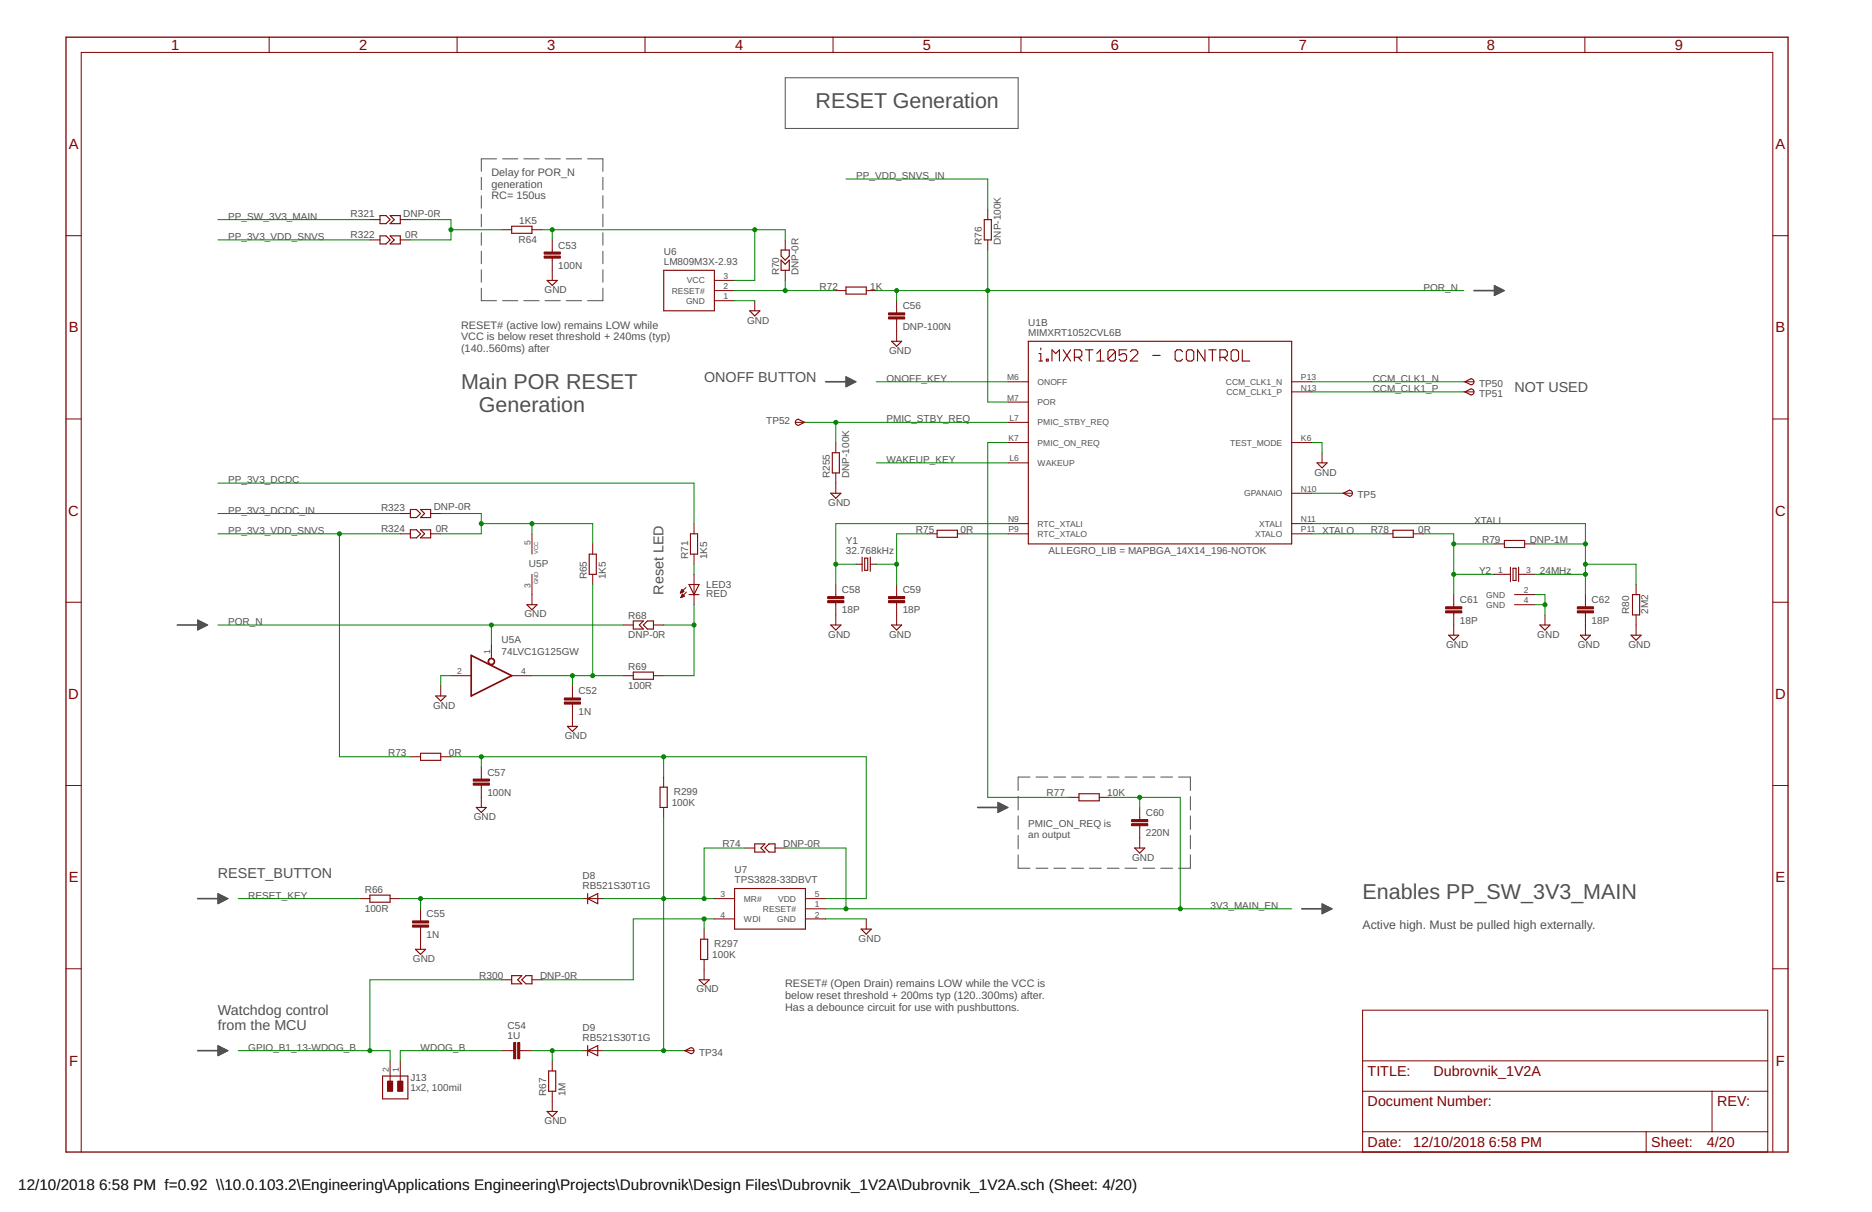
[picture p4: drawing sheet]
<svg xmlns="http://www.w3.org/2000/svg" width="432mm" height="279mm" viewBox="0 0 432 279" stroke-linecap="round" stroke-linejoin="round" font-family="sans-serif">
<g fill="none" stroke="#505050" stroke-width=".23">
<path d="M181.1 17.9h53.7v11.7h-53.7zM114.5 36.6h-3.5v2.9M115.9 36.6h3.5M120.8 36.6h3.6M125.7 36.6h3.5M130.6 36.6h3.6M135.5 36.6h3.6v2.9M111 40.9v2.9M111 45.1v2.9M111 49.4v2.9M111 53.7v2.8M111 57.9v2.9"/>
<path d="M139.1 40.9v2.9M139.1 45.1v2.9M139.1 49.4v2.9M139.1 53.7v2.8M139.1 57.9v2.9M111 66.4v2.9h3.5M111 62.2v2.9M115.9 69.3h3.5M120.8 69.3h3.6M125.7 69.3h3.5M130.6 69.3h3.6M139.1 62.2v2.9"/>
<path d="M139.1 66.4v2.9h-3.6M344.7 65.8l2.3 1.2-2.3 1.2zM344.7 68.1h.1M344.7 68h.3M344.7 67.9h.5M344.7 67.8h.7M344.7 67.7h.9M344.7 67.6h1.1M344.7 67.5h1.4M344.7 67.4h1.6M344.7 67.2h1.8M344.7 67.1h2"/>
<path d="M344.7 67h2.2M344.7 66.9h2.2M344.7 66.8h2M344.7 66.7h1.7M344.7 66.6h1.5M344.7 66.5h1.3M344.7 66.4h1.1M344.7 66.3h.9M344.7 66.2h.7M344.7 66.1h.4M344.7 65.9h.2M344.7 65.8h.1"/>
<path d="M195.1 86.8l2.4 1.2-2.4 1.2M195.1 86.8v2.4M195.1 89.2h.1M195.1 89h.3M195.1 88.9h.5M195.1 88.8h.7M195.1 88.7h1M195.1 88.6h1.2M195.1 88.5h1.4M195.1 88.4h1.6M195.1 88.3h1.8M195.1 88.2h2"/>
<path d="M195.1 88.1h2.3M195.1 87.9h2.3M195.1 87.8h2M195.1 87.7h1.8M195.1 87.6h1.6M195.1 87.5h1.4M195.1 87.4h1.2M195.1 87.3h1M195.1 87.2h.7M195.1 87.1h.5M195.1 87h.3M195.1 86.9h.1"/>
<path d="M45.6 142.9l2.3 1.2-2.3 1.1zM45.6 145.2h.1M45.6 145.1h.3M45.6 145h.5M45.6 144.9h.7M45.6 144.8h.9M45.6 144.7h1.2M45.6 144.6h1.4M45.6 144.5h1.6M45.6 144.3h1.8M45.6 144.2h2M45.6 144.1h2.2"/>
<path d="M45.6 144h2.2M45.6 143.9h2M45.6 143.8h1.8M45.6 143.7h1.5M45.6 143.6h1.3M45.6 143.5h1.1M45.6 143.4h.9M45.6 143.3h.7M45.6 143.2h.5M45.6 143h.2M45.6 142.9h.1M237.6 179.1h-2.8v3.1"/>
<path d="M239 179.1h2.7M243.1 179.1h2.7M247.2 179.1h2.7M251.3 179.1h2.7M255.4 179.1h2.7M259.5 179.1h2.7M263.6 179.1h2.8M267.7 179.1h2.8M271.8 179.1h2.8v3.1M230.2 185l2.3 1.1-2.3 1.2M230.2 185v2.3M230.2 187.3h.1"/>
<path d="M230.2 187.2h.2M230.2 187.1h.5M230.2 187h.7M230.2 186.9h.9M230.2 186.8h1.1M230.2 186.6h1.3M230.2 186.5h1.6M230.2 186.4h1.8M230.2 186.3h2M230.2 186.2h2.2M230.2 186.1h2.2M230.2 186h2"/>
<path d="M230.2 185.9h1.8M230.2 185.8h1.6M230.2 185.7h1.4M230.2 185.5h1.1M230.2 185.4h.9M230.2 185.3h.7M230.2 185.2h.5M230.2 185.1h.3M230.2 185h.1M234.8 183.6v3.1M234.8 188.1v3.1M234.8 192.6v3.1"/>
<path d="M234.8 197.1v3.1h2.8M274.6 183.6v3.1M274.6 188.1v3.1M274.6 192.6v3.1M274.6 197.1v3.1h-2.8M50.3 206l2.3 1.2-2.3 1.1zM50.3 208.3h.1M50.3 208.2h.2M50.3 208.1h.4M50.3 208h.6M50.3 207.9h.9M50.3 207.8h1.1"/>
<path d="M50.3 207.7h1.3M50.3 207.6h1.5M50.3 207.5h1.7M50.3 207.3h1.9M50.3 207.2h2.2M50.3 207.1h2.2M50.3 207h2M50.3 206.9h1.8M50.3 206.8h1.6M50.3 206.7h1.4M50.3 206.6h1.1M50.3 206.5h.9"/>
<path d="M50.3 206.4h.7M50.3 206.3h.5M50.3 206.2h.3M50.3 206h.1M239 200.2h2.7M243.1 200.2h2.7M247.2 200.2h2.7M251.3 200.2h2.7M255.4 200.2h2.7M259.5 200.2h2.7M263.6 200.2h2.8M267.7 200.2h2.8"/>
<path d="M304.9 208.3l2.4 1.2-2.4 1.2zM304.9 210.6h.2M304.9 210.5h.4M304.9 210.4h.6M304.9 210.3h.9M304.9 210.2h1.1M304.9 210.1h1.3M304.9 210h1.5M304.9 209.8h1.7M304.9 209.7h1.9M304.9 209.6h2.1M304.9 209.5h2.4"/>
<path d="M304.9 209.4h2.2M304.9 209.3h2M304.9 209.2h1.8M304.9 209.1h1.6M304.9 209h1.3M304.9 208.9h1.1M304.9 208.8h.9M304.9 208.6h.7M304.9 208.5h.5M304.9 208.4h.2M50.3 241v2.4M50.3 241l2.3 1.2-2.3 1.2"/>
<path d="M50.3 243.4h.1M50.3 243.2h.2M50.3 243.1h.5M50.3 243h.7M50.3 242.9h.9M50.3 242.8h1.1M50.3 242.7h1.3M50.3 242.6h1.6M50.3 242.5h1.8M50.3 242.4h2M50.3 242.3h2.2M50.3 242.1h2.2"/>
<path d="M50.3 242h2M50.3 241.9h1.7M50.3 241.8h1.5M50.3 241.7h1.3M50.3 241.6h1.1M50.3 241.5h.9M50.3 241.4h.7M50.3 241.3h.5M50.3 241.2h.2M50.3 241.1h.1"/>
</g>
<path d="M340 67h4.7M190.5 88h4.6M40.9 144.1h4.7M225.5 186.1h4.7M45.6 207.2h4.7M300.3 209.5h4.6M45.6 242.2h4.7" fill="none" stroke="#505050" stroke-width=".38"/>
<g fill="none" stroke="#800000" stroke-width=".23">
<path d="M62.1 8.6v3.5M105.4 8.6v3.5M148.8 8.6v3.5M192.2 8.6v3.5M235.5 8.6v3.5M278.8 8.6v3.5M322.2 8.6v3.5M365.6 8.6v3.5M15.2 54.3h3.5M85.3 50.6h2.4M85.3 55.3h2.4M92.3 50.6h2.4"/>
<path d="M92.3 55.3h2.4M115.7 53h2.3M122.7 53h2.3M127.4 55.3v2.8M127.4 59.5v5.1M181.1 55.3v2.3M227.8 48.3v2.3M227.8 55.3v2.3M408.9 54.3h3.5M164.8 67h4.6M164.8 69.3h4.6M164.8 64.6h4.6"/>
<path d="M174.1 69.3v2.3M181.1 62.3v2.3M192.8 67h2.3M199.8 67h2.3M206.8 69.3v2.8M206.8 73.5v5.2M15.2 96.6h3.5M183.5 97.4h2.3M232.5 88h4.7M232.5 97.4h4.7M232.5 92.7h4.7M297.9 88h4.7"/>
<path d="M297.9 90.3h4.7M337.7 88h2.3M337.7 90.3h2.3M408.9 96.6h3.5M92.3 118.4h2.4M99.3 118.4h2.4M192.8 102v2.4M192.8 109v4.7M232.5 102h4.7M232.5 106.7h4.7M297.9 113.7h4.7M297.9 102h4.7"/>
<path d="M304.9 104.4v2.3M309.6 113.7h2.4M15.2 138.8h3.5M92.3 123.1h2.4M99.3 123.1h2.4M122.7 123.1v4.6M122.7 132.4v7M136.7 125.4v2.3M136.7 132.4v2.3M157 136.7h.1M157 136.5h.4M157.1 136.4h.5"/>
<path d="M157.1 137.7h.1M157.1 136.3h.6M157.1 137.6h.3M157.1 136.2h.5M157.2 137.5h.5M157.2 136.1h.3M157.2 137.4h.6M157.2 136h.2M157.2 137.3h.5M157.3 135.9l.5 .5-.9 .3zM157.3 137.2h.3M157.4 137.1h.1"/>
<path d="M157.4 137l-.3 .8M157.4 137l.5 .4-.8 .4M157.4 137h.1M158.2 135.4l-1.3 1.3M158.3 136.5l-1.2 1.3M160.1 120.7v2.4M160.1 127.7v2.4M160.1 132.4v7M192.8 134.7v2.8M192.8 138.9v5.2M197.5 130.1h1.4M200.7 130.1h1.4"/>
<path d="M206.8 134.7v2.8M206.8 138.9v5.2M213.8 123.1h2.4M220.8 123.1h2.4M232.5 120.7h4.7M232.5 123.1h4.7M297.9 120.7h4.7M297.9 123.1h4.7M319 123.1h2.3M326 123.1h2.3M335.3 137.1v2.8M344.7 132.4h3.7"/>
<path d="M344.7 125.4h2.3M349.3 137.1h4.7M349.3 139.4h4.7M350.3 132.4h3.7M351.7 125.4h2.3M365.7 137.1v2.8M377.4 134.7v2.4M408.9 138.8h3.5M101.7 158.1v2.3M104 155.8h4.7M113.3 148.8v3M118 155.8h4.7"/>
<path d="M132 158.1v2.8M143.7 155.8h2.4M143.7 144.1h2.4M150.7 155.8h2.4M150.7 144.1h2.4M335.3 141.3v5.1M356.4 141.8v2.3M365.7 141.3v5.1M377.4 141.8v4.6M94.7 174.5h2.3M101.7 174.5h2.3M111 176.8v2.8"/>
<path d="M132 162.3v5.1M153.1 179.1v2.4M15.2 181.1h3.5M111 181v5.1M153.1 186.1v2.4M171.8 195.5h2.3M178.8 195.5h2.3M246.5 183.8h2.4M253.6 183.8h2.3M262.9 186.1v2.9M262.9 190.4v5.1M408.9 181.1h3.5"/>
<path d="M83 207.2h2.3M90 207.2h2.3M97 209.5v2.8M97 213.7v5.1M134.4 207.2h4.7M162.4 214.2v2.3M164.8 207.2h4.6M164.8 211.8h4.6M185.8 207.2h4.7M185.8 211.8h4.7M185.8 209.5h4.7M199.8 211.8v2.4"/>
<path d="M15.2 223.3h3.5M115.7 225.9h2.3M122.7 225.9h2.3M162.4 221.2v4.7M314.3 232.9h93.5v32.7h-93.5zM408.9 223.3h3.5M90 244.6v4.6M92.3 244.6v4.6M115.7 242.2h2.8M119.9 242.2h2.8M127.4 244.6v2.3M127.4 251.6v4.6"/>
<path d="M134.4 242.2h4.7M157.8 242.2h2.3M314.3 251.6h93.5M314.3 244.6h93.5M394.9 251.6v9.3M18.7 265.6v-253.5h390.2v253.5M314.3 260.9h93.5M379.7 260.9v4.7"/>
</g>
<g fill="#800000" stroke="#800000" stroke-width=".23">
<path d="M190.9 138.5h3.7v.4h-3.7z"/>
<path d="M190.9 137.5h3.7v.5h-3.7z"/>
<path d="M205 138.5h3.7v.4h-3.7z"/>
<path d="M205 137.5h3.7v.5h-3.7z"/>
<path d="M333.5 140.8h3.7v.5h-3.7z"/>
<path d="M333.5 139.9h3.7v.5h-3.7z"/>
<path d="M363.8 140.8h3.8v.5h-3.8z"/>
<path d="M363.8 139.9h3.8v.5h-3.8z"/>
<path d="M125.5 59h3.7v.5h-3.7z"/>
<path d="M125.5 58.1h3.7v.5h-3.7z"/>
<path d="M205 73.1h3.7v.4h-3.7z"/>
<path d="M205 72.1h3.7v.5h-3.7z"/>
<path d="M130.2 161.8h3.7v.5h-3.7z"/>
<path d="M130.2 160.9h3.7v.5h-3.7z"/>
<path d="M95.1 213.3h3.8v.4h-3.8z"/>
<path d="M95.1 212.3h3.8v.5h-3.8z"/>
<path d="M109.2 180.5h3.7v.5h-3.7z"/>
<path d="M109.2 179.6h3.7v.5h-3.7z"/>
<path d="M118.5 240.3h.5v3.8h-.5z"/>
<path d="M119.4 240.3h.5v3.8h-.5z"/>
<path d="M261 189.9h3.8v.5h-3.8z"/>
<path d="M261 189h3.8v.4h-3.8z"/>
<path d="M91.7 249.2h1.2v2.4h-1.2z"/>
<path d="M89.4 249.2h1.2v2.4h-1.2z"/>
</g>
<g fill="none" stroke="#800000" stroke-width=".25">
<path d="M87.7 49.7h1.3l1 .9-1 1h-1.3zM87.7 54.4h1.3l1 .9-1 .9h-1.3zM90 49.7h2.3v1.9h-2.3l.9-1zM90 54.4h2.3v1.8h-2.3l.9-.9zM118 52.2h4.7v1.6h-4.7zM180.2 57.6h1.9v1.4l-1 1-.9-1zM180.2 60l.9 .9 1-.9v2.3h-1.9zM227 50.6h1.7v4.7h-1.7zM126.2 64.6h2.3l-1.1 1.2zM153.1 62.3h11.7v9.3h-11.7zM172.9 71.6h2.4l-1.2 1.2zM195.1 66.2h4.7v1.6h-4.7z"/>
<path d="M205.7 78.7h2.3l-1.2 1.1zM237.2 78.7h60.7v46.7h-60.7zM183.6 96.9l.5-.3 1.4 .8-1.4 .7-.2-.1-.4-.4zM239.6 81.5h.5v1.7M239.6 83.2h.9M240.1 80.2v.4M241.4 82.8h.4v.4h-.4zM242.7 83.2v-2.6l.8 .9 .9-.9v2.6M245.2 80.6l1.8 2.6M247 80.6l-1.8 2.6M247.8 82.4h1.3l.4-.5v-.8l-.4-.5h-1.3v2.6M248.7 82.4l.8 .8"/>
<path d="M250.4 80.6h1.7M251.2 80.6v2.6M253 83.2h1.7M253 81.5l.8-.9v2.6M257.3 81.1v1.7l-.4 .4h-.9l-.4-.4M257.3 81.1l-.4-.5h-.9l-.4 .5v1.7M257.3 81.1l-1.7 1.7M259.9 80.6h-1.8v1.3l.9-.4h.4l.5 .4v.9l-.5 .4h-.8l-.5-.4M260.7 81.1l.5-.5h.8l.4 .5v.4l-1.7 1.7h1.7M265.9 81.9h1.7M272.8 81.1l-.5-.5h-.8l-.4 .5v1.7l.4 .4h.8l.5-.4M274.1 80.6h.8l.5 .5v1.7l-.5 .4h-.8l-.5-.4v-1.7z"/>
<path d="M277.9 80.6v2.6l-1.7-2.6v2.6M278.8 80.6h1.7M279.7 80.6v2.6M281.4 82.4h1.3l.4-.5v-.8l-.4-.5h-1.3v2.6M282.2 82.4l.9 .8M284.4 80.6h.8l.5 .5v1.7l-.5 .4h-.8l-.4-.4v-1.7zM286.6 80.6v2.6h1.7M337.9 88l1.4-.7a.7 .7 0 0 1 .7 .7 .7 .7 0 0 1-.7 .7zM337.9 90.3l1.4-.7a.71 .71 0 0 1 .7 .7 .71 .71 0 0 1-.7 .8zM94.7 117.5h1.4l.9 .9-.9 .9h-1.4zM97 117.5h2.3v1.8h-2.3l.9-.9zM191.6 113.7h2.4l-1.2 1.2z"/>
<path d="M192 104.4h1.6v4.6h-1.6zM303.8 106.7h2.3l-1.2 1.2zM309.9 113.7l1.4-.7a.7 .7 0 0 1 .7 .7 .7 .7 0 0 1-.7 .7zM94.7 122.1h1.4l.9 1-.9 .9h-1.4zM97 122.1h2.3v1.9h-2.3l.9-.9zM121.5 139.4h2.4l-1.2 1.2zM135.9 127.7h1.6v4.7h-1.6zM158.9 134.7h2.3l-1.1 2.4zM158.9 137.1h2.3M159.3 123.1h1.6v4.6h-1.6zM198.9 128.4v3.3M199.5 128.7h.7v2.8h-.7z"/>
<path d="M200.7 128.4v3.3M216.2 122.2h4.6v1.7h-4.6zM321.3 122.2h4.7v1.7h-4.7zM347 124.6h4.7v1.6h-4.7zM348.4 130.8v3.2M349 131h.7v2.8h-.7zM350.3 130.8v3.2M376.6 137.1h1.6v4.7h-1.6zM146.1 154.9h4.6v1.7h-4.6zM146.1 143.2h2.3l-.9 .9 .9 .9h-2.3zM148.4 144.1l.9-.9h1.4v1.8h-1.4zM191.6 144.1h2.4l-1.2 1.1z"/>
<path d="M205.7 144.1h2.3l-1.2 1.1zM334.2 146.4h2.3l-1.2 1.2zM355.2 144.1h2.3l-1.1 1.1zM364.5 146.4h2.4l-1.2 1.2zM376.2 146.4h2.3l-1.1 1.2zM97 173.7h4.7v1.6h-4.7zM100.5 160.4h2.3l-1.1 1.2zM130.9 167.4h2.3l-1.2 1.2zM109.9 186.1h2.3l-1.2 1.2zM152.3 181.5h1.6v4.6h-1.6zM174.1 194.5h2.3l-.9 1 .9 .9h-2.3zM177.4 194.5h1.4v1.9h-1.4l-1-.9z"/>
<path d="M248.9 183h4.7v1.6h-4.7zM261.7 195.5h2.4l-1.2 1.2zM85.3 206.4h4.7v1.6h-4.7zM95.8 218.8h2.4l-1.2 1.2zM135.6 206v2.3M135.6 207.2l2.3-1.2v2.3zM161.6 216.5h1.6v4.7h-1.6zM169.4 204.8h16.4v9.4h-16.4zM198.6 214.2h2.4l-1.2 1.1zM118 224.9h2.4l-1 1 1 .9h-2.4zM120.4 225.9l.9-1h1.4v1.9h-1.4zM161.2 225.9h2.4l-1.2 1.1z"/>
<path d="M88.2 248.1h5.9v5.2h-5.9zM126.2 256.2h2.3l-1.1 1.2zM126.6 246.9h1.6v4.7h-1.6zM135.6 242.2l2.3-1.2v2.4zM135.6 241v2.4M158 242.2l1.4-.7a.7 .7 0 0 1 .7 .7 .7 .7 0 0 1-.7 .7z"/>
</g>
<path d="M112.8 152a.77 .77 0 0 1 1.2 .1 .77 .77 0 0 1-.4 1.1 .77 .77 0 0 1-1-.7h.1a.64 .64 0 0 1 .9-.6 .64 .64 0 0 1 .2 1 .64 .64 0 0 1-1-.2l-.2-.2z" fill-rule="evenodd" fill="#800000" stroke="#800000" stroke-width=".23"/>
<path d="M108.7 151.1l9.3 4.7-9.3 4.6z" fill="none" stroke="#800000" stroke-width=".38"/>
<path d="M15.2 8.6h397.2v257h-397.2z" fill="none" stroke="#800000" stroke-width=".3"/>
<g fill="none" stroke="#008000" stroke-width=".23">
<path d="M50.3 50.6h35M50.3 55.3h35M94.7 50.6h9.3v4.7h-9.3M104 53h11.7M125 53h56.1v2.3M127.4 53v2.3M174.1 53v11.6h-4.7M195.1 41.3h32.7v7M227.8 57.6v35.1h4.7M169.4 69.3h4.7M169.4 67h23.4M181.1 64.6v2.4"/>
<path d="M202.1 67h135.6M206.8 67v2.3M185.8 97.4h46.7M192.8 97.4v4.6M202.1 88h30.4M302.6 88h35.1M302.6 90.3h35.1M50.3 111.4h109.8v9.3M50.3 118.4h42M101.7 118.4h9.3v4.7h-9.3M202.1 106.7h30.4M232.5 102h-4.7v81.8h18.7"/>
<path d="M302.6 102h2.3v2.4M302.6 113.7h7M50.3 123.1h42M78.3 123.1v51.4h16.4M111 120.7h25.7v4.7M122.7 120.7v2.4M136.7 134.7v21.1M160.1 139.4v16.4h-7M160.1 130.1v2.3M192.8 130.1h4.7M202.1 130.1h4.7M213.8 123.1h-7v11.6"/>
<path d="M223.2 123.1h9.3M232.5 120.7h-39.7v14M302.6 120.7h63.1v16.4M302.6 123.1h16.4M328.3 123.1h7v14M335.3 132.4h9.4M335.3 125.4h9.4M354 137.1h2.4v4.7M354 139.4h2.4M354 132.4h11.7M354 125.4h11.7M365.7 130.1h11.7v4.6"/>
<path d="M50.3 144.1h93.4M104 155.8h-2.3v2.3M113.3 144.1v4.7M122.7 155.8h21M132 155.8v2.3M153.1 144.1h7M104 174.5h95.8v32.7h-9.3M111 174.5v2.3M153.1 174.5v4.6M153.1 188.5v53.7M171.8 195.5h-9.4v11.7M181.1 195.5h14v14"/>
<path d="M255.9 183.8h16.3v25.7M262.9 183.8v2.3M54.9 207.2h28.1M92.3 207.2h42.1M97 207.2v2.3M139.1 207.2h25.7M162.4 211.8v2.4M164.8 211.8h-18.7v14.1h-21.1M190.5 211.8h9.3M190.5 209.5h107.4M115.7 225.9h-30.4v16.3M54.9 242.2h35.1v2.4"/>
<path d="M115.7 242.2h-23.4v2.4M122.7 242.2h11.7M127.4 242.2v2.4M139.1 242.2h18.7"/>
</g>
<g fill="#008000" stroke="#008000" stroke-width=".23">
<circle cx="356.4" cy="139.4" r=".47"/>
<circle cx="365.7" cy="130.1" r=".47"/>
<circle cx="365.7" cy="132.4" r=".47"/>
<circle cx="365.7" cy="125.4" r=".47"/>
<circle cx="192.8" cy="130.1" r=".47"/>
<circle cx="206.8" cy="130.1" r=".47"/>
<circle cx="335.3" cy="132.4" r=".47"/>
<circle cx="335.3" cy="125.4" r=".47"/>
<circle cx="174.1" cy="53" r=".47"/>
<circle cx="127.4" cy="53" r=".47"/>
<circle cx="181.1" cy="67" r=".47"/>
<circle cx="192.8" cy="97.4" r=".47"/>
<circle cx="78.3" cy="123.1" r=".47"/>
<circle cx="206.8" cy="67" r=".47"/>
<circle cx="227.8" cy="67" r=".47"/>
<circle cx="113.3" cy="144.1" r=".47"/>
<circle cx="132" cy="155.8" r=".47"/>
<circle cx="136.7" cy="155.8" r=".47"/>
<circle cx="160.1" cy="144.1" r=".47"/>
<circle cx="122.7" cy="120.7" r=".47"/>
<circle cx="111" cy="120.7" r=".47"/>
<circle cx="195.1" cy="209.5" r=".47"/>
<circle cx="272.2" cy="209.5" r=".47"/>
<circle cx="262.9" cy="183.8" r=".47"/>
<circle cx="127.4" cy="242.2" r=".47"/>
<circle cx="153.1" cy="207.2" r=".47"/>
<circle cx="162.4" cy="207.2" r=".47"/>
<circle cx="153.1" cy="242.2" r=".47"/>
<circle cx="97" cy="207.2" r=".47"/>
<circle cx="111" cy="174.5" r=".47"/>
<circle cx="153.1" cy="174.5" r=".47"/>
<circle cx="85.3" cy="242.2" r=".47"/>
<circle cx="104" cy="53" r=".47"/>
<circle cx="162.4" cy="211.8" r=".47"/>
</g>
<g font-size="5" fill="#505050">
<text x="188.1" y="24.9">RESET Generation</text>
<text x="106.3" y="89.8">Main POR RESET</text>
<text x="110.5" y="95">Generation</text>
<text x="314.3" y="207.2">Enables PP_SW_3V3_MAIN</text>
</g>
<g font-size="3.5">
<text x="4.2" y="274.2">12/10/2018</text>
<text x="22.9" y="274.2">6:58 PM f=0.92 \\10.0.103.2\Engineering\Applications Engineering\Projects\Dubrovnik\Design Files\Dubrovnik_1V2A\Dubrovnik_1V2A.sch (Sheet: 4/20)</text>
</g>
<g font-size="3.4" fill="#800000">
<text x="39.5" y="11.5">1</text>
<text x="82.8" y="11.5">2</text>
<text x="126.2" y="11.5">3</text>
<text x="169.5" y="11.5">4</text>
<text x="212.9" y="11.5">5</text>
<text x="256.2" y="11.5">6</text>
<text x="299.6" y="11.5">7</text>
<text x="343" y="11.5">8</text>
<text x="386.3" y="11.5">9</text>
<text x="15.8" y="34.4">A</text>
<text x="409.6" y="34.4">A</text>
<text x="15.8" y="76.6">B</text>
<text x="409.6" y="76.6">B</text>
<text x="15.7" y="118.9">C</text>
<text x="409.4" y="118.9">C</text>
<text x="15.7" y="161.1">D</text>
<text x="409.4" y="161.1">D</text>
<text x="15.8" y="203.4">E</text>
<text x="409.6" y="203.4">E</text>
<text x="15.9" y="245.6">F</text>
<text x="409.6" y="245.6">F</text>
</g>
<g font-size="3.3" fill="#505050">
<text x="162.4" y="88">ONOFF BUTTON</text>
<text x="349.3" y="90.3">NOT USED</text>
<text x="153.1" y="137.1" transform="rotate(-90 153.1 137.1)">Reset LED</text>
<text x="50.3" y="202.5">RESET_BUTTON</text>
<text x="50.3" y="234">Watchdog control</text>
<text x="50.3" y="237.5">from the MCU</text>
</g>
<g font-size="3.3" fill="#800000">
<text x="315.5" y="248.1">TITLE:</text>
<text x="330.7" y="248.1">Dubrovnik_1V2A</text>
<text x="315.5" y="255.1">Document Number:</text>
<text x="396.1" y="255.1">REV:</text>
<text x="315.5" y="264.4">Date:</text>
<text x="326" y="264.4">12/10/2018</text>
<text x="343.4" y="264.4">6:58 PM</text>
<text x="380.9" y="264.4">Sheet:</text>
<text x="393.7" y="264.4">4/20</text>
</g>
<text font-size="2.8" fill="#505050" x="314.3" y="214.2">Active high. Must be pulled high externally.</text>
<g font-size="2.5" fill="#505050">
<text x="113.4" y="40.6">Delay for POR_N</text>
<text x="113.4" y="43.3">generation</text>
<text x="113.4" y="46">RC= 150us</text>
<text x="106.3" y="75.8">RESET# (active low) remains LOW while</text>
<text x="106.3" y="78.4">VCC is below reset threshold + 240ms (typ)</text>
<text x="106.3" y="81.1">(140..560ms) after</text>
<text x="181.1" y="227.6">RESET# (Open Drain) remains LOW while the VCC is</text>
<text x="181.1" y="230.3">below reset threshold + 200ms typ (120..300ms) after.</text>
<text x="181.1" y="233">Has a debounce circuit for use with pushbuttons.</text>
</g>
<g font-size="2.3" fill="#505050">
<text x="197.5" y="41.3">PP_VDD_SNVS_IN</text>
<text x="52.6" y="50.6">PP_SW_3V3_MAIN</text>
<text x="80.9" y="50">R321</text>
<text x="93" y="49.9">DNP-0R</text>
<text x="119.7" y="51.6">1K5</text>
<text x="52.6" y="55.3">PP_3V3_VDD_SNVS</text>
<text x="80.9" y="54.9">R322</text>
<text x="93.5" y="54.8">0R</text>
<text x="119.6" y="56">R64</text>
<text x="128.8" y="57.3">C53</text>
<text x="153.1" y="58.8">U6</text>
<text x="226.5" y="56.5" transform="rotate(-90 226.5 56.5)">R76</text>
<text x="230.9" y="56.5" transform="rotate(-90 230.9 56.5)">DNP-100K</text>
<text x="128.8" y="62">100N</text>
<text x="153.1" y="61.1">LM809M3X-2.93</text>
<text x="179.7" y="63.5" transform="rotate(-90 179.7 63.5)">R70</text>
<text x="184.2" y="63.5" transform="rotate(-90 184.2 63.5)">DNP-0R</text>
<text x="125.6" y="67.6">GND</text>
<text x="189.1" y="66.8">R72</text>
<text x="200.7" y="66.8">1K</text>
<text x="208.2" y="71.3">C56</text>
<text x="328.3" y="67">POR_N</text>
<text x="172.4" y="74.6">GND</text>
<text x="208.2" y="76">DNP-100N</text>
<text x="237.2" y="77.5">MIMXRT1052CVL6B</text>
<text x="237.2" y="75.2">U1B</text>
<text x="205.1" y="81.6">GND</text>
<text x="204.5" y="88">ONOFF_KEY</text>
<text x="316.6" y="88">CCM_CLK1_N</text>
<text x="341.2" y="89.2">TP50</text>
<text x="316.6" y="90.3">CCM_CLK1_P</text>
<text x="341.2" y="91.5">TP51</text>
<text x="176.7" y="97.8">TP52</text>
<text x="204.5" y="97.4">PMIC_STBY_REQ</text>
<text x="204.5" y="106.7">WAKEUP_KEY</text>
<text x="52.6" y="111.4">PP_3V3_DCDC</text>
<text x="191.4" y="110.2" transform="rotate(-90 191.4 110.2)">R255</text>
<text x="195.8" y="110.2" transform="rotate(-90 195.8 110.2)">DNP-100K</text>
<text x="303.2" y="109.6">GND</text>
<text x="52.6" y="118.4">PP_3V3_DCDC_IN</text>
<text x="87.9" y="117.7">R323</text>
<text x="100" y="117.7">DNP-0R</text>
<text x="191" y="116.6">GND</text>
<text x="313.1" y="114.9">TP5</text>
<text x="52.6" y="123.1">PP_3V3_VDD_SNVS</text>
<text x="87.9" y="122.6">R324</text>
<text x="100.5" y="122.6">0R</text>
<text x="195.1" y="125.4">Y1</text>
<text x="211.3" y="122.8">R75</text>
<text x="221.5" y="122.8">0R</text>
<text x="304.9" y="123.1">XTALO</text>
<text x="316.2" y="122.8">R78</text>
<text x="327.1" y="122.8">0R</text>
<text x="340" y="120.7">XTALI</text>
<text x="341.9" y="125.2">R79</text>
<text x="352.8" y="125.2">DNP-1M</text>
<text x="122" y="130.8">U5P</text>
<text x="158.7" y="128.9" transform="rotate(-90 158.7 128.9)">R71</text>
<text x="163.1" y="128.9" transform="rotate(-90 163.1 128.9)">1K5</text>
<text x="195.1" y="127.7">32.768kHz</text>
<text x="241.9" y="127.7">ALLEGRO_LIB = MAPBGA_14X14_196-NOTOK</text>
<text x="135.3" y="133.6" transform="rotate(-90 135.3 133.6)">R65</text>
<text x="139.8" y="133.6" transform="rotate(-90 139.8 133.6)">1K5</text>
<text x="162.9" y="137.7">RED</text>
<text x="162.9" y="135.4">LED3</text>
<text x="194.2" y="136.7">C58</text>
<text x="208.2" y="136.7">C59</text>
<text x="341.2" y="132.4">Y2</text>
<text x="355.2" y="132.4">24MHz</text>
<text x="120.9" y="142.3">GND</text>
<text x="144.9" y="142.7">R68</text>
<text x="194.2" y="141.4">18P</text>
<text x="208.2" y="141.4">18P</text>
<text x="336.7" y="143.7">18P</text>
<text x="336.7" y="139.1">C61</text>
<text x="367.1" y="143.7">18P</text>
<text x="367.1" y="139.1">C62</text>
<text x="375.8" y="141.5" transform="rotate(-90 375.8 141.5)">R80</text>
<text x="380.2" y="141.5" transform="rotate(-90 380.2 141.5)">2M2</text>
<text x="52.6" y="144.1">POR_N</text>
<text x="115.7" y="148.2">U5A</text>
<text x="144.9" y="147.1">DNP-0R</text>
<text x="191" y="147">GND</text>
<text x="205.1" y="147">GND</text>
<text x="333.6" y="149.3">GND</text>
<text x="354.6" y="147">GND</text>
<text x="363.9" y="149.3">GND</text>
<text x="375.6" y="149.3">GND</text>
<text x="115.7" y="151.1">74LVC1G125GW</text>
<text x="144.9" y="154.4">R69</text>
<text x="133.4" y="160.1">C52</text>
<text x="144.9" y="158.8">100R</text>
<text x="99.9" y="163.4">GND</text>
<text x="133.4" y="164.8">1N</text>
<text x="130.3" y="170.4">GND</text>
<text x="89.5" y="174.2">R73</text>
<text x="103.5" y="174.2">0R</text>
<text x="112.4" y="178.8">C57</text>
<text x="112.4" y="183.5">100N</text>
<text x="154.9" y="185.9">100K</text>
<text x="155.4" y="183.4">R299</text>
<text x="241.4" y="183.6">R77</text>
<text x="255.4" y="183.6">10K</text>
<text x="109.3" y="189.1">GND</text>
<text x="237.2" y="190.7">PMIC_ON_REQ is</text>
<text x="264.3" y="188.1">C60</text>
<text x="166.6" y="195.3">R74</text>
<text x="180.6" y="195.3">DNP-0R</text>
<text x="237.2" y="193.1">an output</text>
<text x="264.3" y="192.8">220N</text>
<text x="134.4" y="202.5">D8</text>
<text x="169.4" y="203.7">TPS3828-33DBVT</text>
<text x="169.4" y="201.3">U7</text>
<text x="261.1" y="198.4">GND</text>
<text x="57.3" y="207.2">RESET_KEY</text>
<text x="84.1" y="205.8">R66</text>
<text x="134.4" y="204.9">RB521S30T1G</text>
<text x="279.2" y="209.5">3V3_MAIN_EN</text>
<text x="84.1" y="210.2">100R</text>
<text x="98.4" y="211.5">C55</text>
<text x="95.2" y="221.8">GND</text>
<text x="98.4" y="216.2">1N</text>
<text x="164.3" y="221">100K</text>
<text x="164.8" y="218.4">R297</text>
<text x="198.1" y="217.1">GND</text>
<text x="110.5" y="225.6">R300</text>
<text x="124.6" y="225.6">DNP-0R</text>
<text x="160.7" y="228.8">GND</text>
<text x="117.1" y="239.5">1U</text>
<text x="117.1" y="237.2">C54</text>
<text x="134.4" y="239.9">RB521S30T1G</text>
<text x="134.4" y="237.6">D9</text>
<text x="57.3" y="242.2">GPIO_B1_13-WDOG_B</text>
<text x="97" y="242.2">WDOG_B</text>
<text x="161.3" y="243.4">TP34</text>
<text x="94.7" y="251.6">1x2, 100mil</text>
<text x="94.7" y="249.2">J13</text>
<text x="126" y="252.7" transform="rotate(-90 126 252.7)">R67</text>
<text x="130.4" y="252.7" transform="rotate(-90 130.4 252.7)">1M</text>
<text x="125.6" y="259.2">GND</text>
</g>
<g font-size="2" fill="#505050">
<text x="158.5" y="65.3">VCC</text>
<text x="166.9" y="64.3">3</text>
<text x="154.9" y="67.7">RESET#</text>
<text x="158.2" y="70">GND</text>
<text x="166.9" y="69">1</text>
<text x="166.9" y="66.7">2</text>
<text x="232.3" y="87.7">M6</text>
<text x="239.3" y="88.7">ONOFF</text>
<text x="282.8" y="88.7">CCM_CLK1_N</text>
<text x="300.1" y="87.7">P13</text>
<text x="232.3" y="92.4">M7</text>
<text x="239.3" y="93.4">POR</text>
<text x="282.9" y="91">CCM_CLK1_P</text>
<text x="300.1" y="90">N13</text>
<text x="232.6" y="101.7">K7</text>
<text x="232.8" y="97">L7</text>
<text x="239.3" y="98.1">PMIC_STBY_REQ</text>
<text x="300.1" y="101.7">K6</text>
<text x="232.8" y="106.4">L6</text>
<text x="239.3" y="102.7">PMIC_ON_REQ</text>
<text x="239.3" y="107.4">WAKEUP</text>
<text x="283.8" y="102.7">TEST_MODE</text>
<text x="300.1" y="113.4">N10</text>
<text x="287" y="114.4">GPANAIO</text>
<text x="122.4" y="125.6" transform="rotate(-90 122.4 125.6)">5</text>
<text x="232.5" y="120.4">N9</text>
<text x="232.6" y="122.7">P9</text>
<text x="239.3" y="121.4">RTC_XTALI</text>
<text x="239.3" y="123.8">RTC_XTALO</text>
<text x="289.5" y="123.8">XTALO</text>
<text x="290.5" y="121.4">XTALI</text>
<text x="300.1" y="120.4">N11</text>
<text x="300.1" y="122.7">P11</text>
<text x="122.4" y="135.7" transform="rotate(-90 122.4 135.7)">3</text>
<text x="342.8" y="137.8">GND</text>
<text x="345.6" y="132.1">1</text>
<text x="351.5" y="136.7">2</text>
<text x="352" y="132.1">3</text>
<text x="342.8" y="140.1">GND</text>
<text x="351.5" y="139.1">4</text>
<text x="105.4" y="155.4">2</text>
<text x="113" y="150.8" transform="rotate(-90 113 150.8)">1</text>
<text x="120.2" y="155.4">4</text>
<text x="166.2" y="206.8">3</text>
<text x="171.6" y="207.9">MR#</text>
<text x="179.5" y="207.9">VDD</text>
<text x="187.9" y="209.2">1</text>
<text x="187.9" y="206.8">5</text>
<text x="166.2" y="211.5">4</text>
<text x="171.6" y="212.5">WDI</text>
<text x="176" y="210.2">RESET#</text>
<text x="179.3" y="212.5">GND</text>
<text x="187.9" y="211.5">2</text>
<text x="89.7" y="247.1" transform="rotate(-90 89.7 247.1)">2</text>
<text x="92" y="247.1" transform="rotate(-90 92 247.1)">1</text>
</g>
<g font-size="1.3" fill="#505050">
<text x="124.1" y="127.7" transform="rotate(-90 124.1 127.7)">VCC</text>
<text x="124.1" y="134.7" transform="rotate(-90 124.1 134.7)">GND</text>
</g>
</svg>
